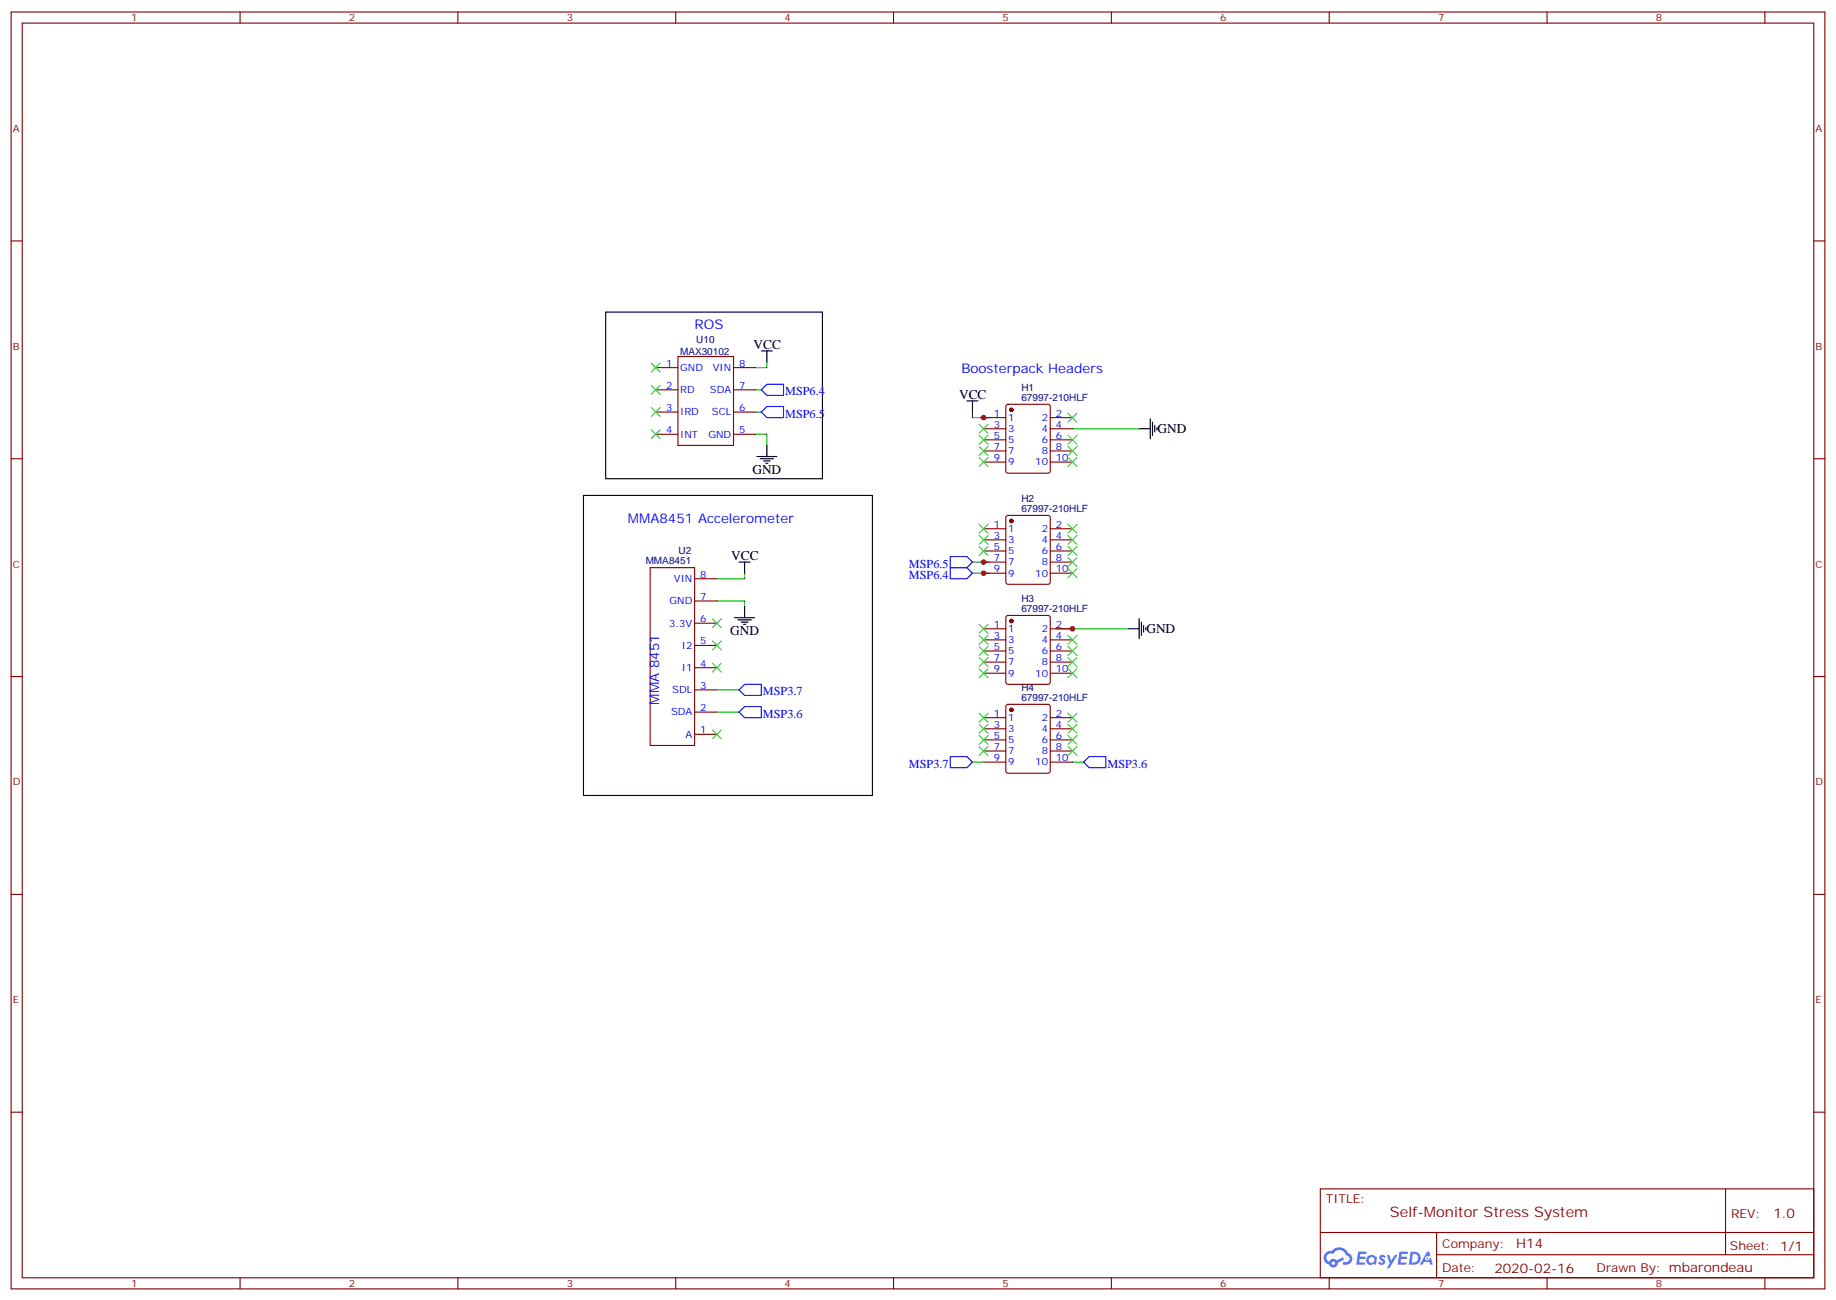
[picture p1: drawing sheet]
<svg xmlns="http://www.w3.org/2000/svg" width="583mm" height="413mm" viewBox="0 0 583 413" stroke-linecap="round" stroke-linejoin="round" font-family="sans-serif">
<g fill="none" stroke="#870000" stroke-width=".35">
<path d="M3.5 3.8h575.8v405.4h-575.8zM7.1 7.3h568.6v398.3h-568.6zM76.2 3.8v3.5M145.3 3.8v3.5M214.5 3.8v3.5M283.6 3.8v3.5M352.8 3.8v3.5M421.9 3.8v3.5M491.1 3.8v3.5M560.2 3.8v3.5M3.5 76.5h3.6M575.7 76.5h3.6"/>
<path d="M208.1 116.7h7.1M215.2 113.2h17.6v28.2h-17.6zM232.8 116.7h7.1M208.1 123.8h7.1M208.1 130.8h7.1M208.1 137.9h7.1M232.8 123.8h7.1M232.8 130.8h7.1M232.8 137.9h7.1M3.5 145.6h3.6M575.7 145.6h3.6M3.5 214.8h3.6"/>
<path d="M575.7 214.8h3.6M3.5 283.9h3.6M575.7 283.9h3.6M3.5 353.1h3.6M575.7 353.1h3.6M419.1 377.4h156.6v28.2h-156.6zM547.7 377.4v20.9M419.1 391.2h156.5M456 398.3h119.6M456 391.2v14.2M76.2 405.6v3.6M145.3 405.6v3.6"/>
<path d="M214.5 405.6v3.6M283.6 405.6v3.6M352.8 405.6v3.6M421.9 405.6v3.6M491.1 405.6v3.6M560.2 405.6v3.6"/>
</g>
<path d="M192.3 99.1h68.8v52.9h-68.8zM241.7 111.4h3.5M243.4 111.4v3.5M185.2 157.3h91.7v95.2h-91.7zM240.2 144.9h6.4M241.3 145.6h4.2M242.4 146.3h2.1M243.1 147h.7M243.4 141.4v3.5" fill="none" stroke="#000" stroke-width=".35"/>
<path d="M243.4 114.9v1.8h-3.5M239.9 137.9h3.5v3.5M239.9 130.8h1.8M239.9 123.8h1.8" fill="none" stroke="#008700" stroke-width=".35"/>
<path d="M206.7 115.3l2.8 2.8M209.5 115.3l-2.8 2.8M206.7 122.3l2.8 2.9M206.7 129.4l2.8 2.8M206.7 136.5l2.8 2.8M209.5 122.3l-2.8 2.9M209.5 129.4l-2.8 2.8M209.5 136.5l-2.8 2.8" fill="none" stroke="#3c3" stroke-width=".35"/>
<g fill="#5487ff">
<path d="M438.1 398.6a1.22 1.22 0 0 1 1.7 .2l-.4 .6a.47 .47 0 0 0-.3-.4 .47 .47 0 0 0-.5 .2l.1 .2a1.14 1.14 0 0 1 .8 1.8 1.14 1.14 0 0 1-1.9 0l-.2-.2 .5-.6 .7 .5a.29 .29 0 0 0 .3-.3 .29 .29 0 0 0-.2-.3 1.04 1.04 0 0 1-.6-1.7z"/>
<path d="M431.1 397.3h2.3l.4 .2-.2 .5-1.8 .1-.1 .8h1.5l.3 .4-.3 .4h-1.6l-.2 1.1h1.7l.2 .3-.2 .3-2.6 .1z"/>
<path d="M444.2 397.3l2.7 .2-.1 .5-1.8 .1-.2 .8h1.6l.3 .4-.4 .4h-1.6l-.1 1.1h1.7l.2 .3-.2 .3-2.7 .1z"/>
<path d="M453 397.3h.7l.3 1.3-.6 .3a.69 .69 0 0 0-1 .3 .69 .69 0 0 0 .4 .9 .69 .69 0 0 0 .9-.6l.5-.2 .6 2.2h-.8l-.3-.9h-1.7l-.5 .9h-.8z"/>
<path d="M440.2 398.4h.8l.6 1.8 1.1-1.8h.9l-2.6 4.2h-.8l.9-1.5z"/>
<path d="M447.8 397.3l-.6 4.2h1.3a2.11 2.11 0 0 0 2.5-2.1 2.11 2.11 0 0 0-2.5-2.1zM448.5 398.1a1.43 1.43 0 0 1 1.6 1.6 1.43 1.43 0 0 1-2 1.1z"/>
<path d="M434.1 399a1.54 1.54 0 0 0-.1 2.1 1.54 1.54 0 0 0 2.1 .1l.7 .3 .3-2.3-.6-.3a1.49 1.49 0 0 0-2.4 .1zM434.3 400a.95 .95 0 0 1 1.9 0 .95 .95 0 0 1-1.9 0z"/>
<path d="M420.8 397.7a2.18 2.18 0 0 0 1.1 3.7 1.44 1.44 0 0 0 1.6 .9 1.44 1.44 0 0 0 1.2-1.4l2-1-.5-.8-1.9 1a1.47 1.47 0 0 0-2.4 .4 1.39 1.39 0 0 1-.7-1.9 1.39 1.39 0 0 1 2-.5 2.12 2.12 0 0 1 2.2-1.3 2.12 2.12 0 0 1 1.9 1.7 1.14 1.14 0 0 1 1 1.4 1.14 1.14 0 0 1-1.6 .7 .43 .43 0 0 0-.5 .4 .43 .43 0 0 0 .4 .5 1.98 1.98 0 0 0 2.5-1.2 1.98 1.98 0 0 0-1.2-2.6 3.1 3.1 0 0 0-5.3-.6l-.9 .1zM422.7 401a.55 .55 0 0 1 1.1 0 .55 .55 0 0 1-1.1 0z"/>
<circle cx="453" cy="399.4" r=".26"/>
</g>
<g fill="none" stroke="#870000" stroke-width=".35">
<path d="M312.2 132.6h7.1M312.2 136.1h7.1M312.2 139.6h7.1M319.5 128.5l.5-.2h12.7l.6 .5 .1 20.7-.5 .7h-12.9l-.7-.4v-20.8zM333.4 132.6h7M333.4 136.1h7M333.4 139.6h7M312.2 143.2h7.1M312.2 146.7h7.1M333.4 143.2h7M333.4 146.7h7M312.2 167.9h7.1"/>
<path d="M312.2 171.4h7.1M312.2 174.9h7.1M312.2 178.4h7.1M319.5 163.8l.5-.2h12.7l.6 .4 .1 20.8-.5 .6-12.9 .1-.7-.5v-20.7zM333.4 167.9h7M333.4 171.4h7M333.4 174.9h7M333.4 178.4h7M206.4 180.2h14.1v56.4h-14.1zM220.5 197.8h7M220.5 190.8h7M220.5 183.7h7"/>
<path d="M312.2 182h7.1M312.2 199.6h7.1M319.5 195.6l.5-.2h12.7l.6 .4 .1 20.7-.5 .7h-12.9l-.7-.4v-20.7zM333.4 182h7M333.4 199.6h7M220.5 219h7M220.5 211.9h7M220.5 204.9h7M312.2 203.1h7.1M312.2 206.7h7.1M312.2 210.2h7.1M312.2 213.7h7.1"/>
<path d="M333.4 203.1h7M333.4 206.7h7M333.4 210.2h7M333.4 213.7h7M220.5 233.1h7M220.5 226.1h7M312.2 227.8h7.1M312.2 231.4h7.1M312.2 234.9h7.1M312.2 238.4h7.1M319.5 223.8l.5-.2h12.7l.6 .4 .1 20.8-.5 .6-12.9 .1-.7-.5v-20.7zM333.4 227.8h7"/>
<path d="M333.4 231.4h7M333.4 234.9h7M333.4 238.4h7M312.2 241.9h7.1M333.4 241.9h7"/>
</g>
<path d="M308.7 130.8v1.8h5.3M340.4 136.1h21.2M308.7 178.4h5.3M227.5 190.8h8.9v1.7M236.4 182v1.7h-8.9M308.7 182h5.3M335.1 199.6h23M227.5 219h7.1M227.5 226.1h7.1M308.7 241.9h3.5M340.4 241.9h3.6" fill="none" stroke="#008700" stroke-width=".35"/>
<g fill="none" stroke="#000" stroke-width=".35">
<path d="M306.9 127.3h3.5M308.7 127.3v3.5M361.6 136.1h3.5M365.1 132.9v6.4M365.8 134v4.2M366.5 135v2.2M367.2 135.7v.8M234.6 178.4h3.5M236.4 178.4v3.6M233.2 196.1h6.3M234.2 196.8h4.3M235.3 197.5h2.1"/>
<path d="M236 198.2h.7M236.4 192.5v3.6M358.1 199.6h3.5M361.6 196.4v6.4M362.3 197.5v4.2M363 198.5v2.2M363.7 199.2v.8"/>
</g>
<g fill="none" stroke="#3c3" stroke-width=".35">
<path d="M310.8 134.7l2.8 2.8M310.8 138.2l2.8 2.8M313.6 134.7l-2.8 2.8M313.6 138.2l-2.8 2.8M339 131.2l2.8 2.8M339 138.2l2.8 2.8M341.8 131.2l-2.8 2.8M341.8 138.2l-2.8 2.8M310.8 141.7l2.8 2.9M310.8 145.3l2.8 2.8M313.6 141.7l-2.8 2.9M313.6 145.3l-2.8 2.8"/>
<path d="M339 145.3l2.8 2.8M339 141.7l2.8 2.9M341.8 141.7l-2.8 2.9M341.8 145.3l-2.8 2.8M310.8 170l2.8 2.8M310.8 173.5l2.8 2.8M310.8 166.4l2.8 2.9M313.6 170l-2.8 2.8M313.6 173.5l-2.8 2.8M313.6 166.4l-2.8 2.9M339 166.4l2.8 2.9M339 170l2.8 2.8"/>
<path d="M339 177l2.8 2.8M339 173.5l2.8 2.8M341.8 177l-2.8 2.8M341.8 173.5l-2.8 2.8M341.8 170l-2.8 2.8M341.8 166.4l-2.8 2.9M226.1 196.4l2.9 2.8M229 196.4l-2.9 2.8M310.8 198.2l2.8 2.8M313.6 198.2l-2.8 2.8M339 180.6l2.8 2.8M341.8 180.6l-2.8 2.8"/>
<path d="M226.1 203.5l2.9 2.8M226.1 210.5l2.9 2.9M229 203.5l-2.9 2.8M229 210.5l-2.9 2.9M310.8 205.2l2.8 2.9M310.8 201.7l2.8 2.8M310.8 208.8l2.8 2.8M310.8 212.3l2.8 2.8M313.6 205.2l-2.8 2.9M313.6 201.7l-2.8 2.8M313.6 208.8l-2.8 2.8M313.6 212.3l-2.8 2.8"/>
<path d="M339 201.7l2.8 2.8M339 205.2l2.8 2.9M339 212.3l2.8 2.8M339 208.8l2.8 2.8M341.8 201.7l-2.8 2.8M341.8 205.2l-2.8 2.9M341.8 212.3l-2.8 2.8M341.8 208.8l-2.8 2.8M226.1 231.7l2.9 2.8M229 231.7l-2.9 2.8M310.8 229.9l2.8 2.9M310.8 226.4l2.8 2.8"/>
<path d="M310.8 233.5l2.8 2.8M310.8 237l2.8 2.8M313.6 229.9l-2.8 2.9M313.6 233.5l-2.8 2.8M313.6 226.4l-2.8 2.8M313.6 237l-2.8 2.8M339 237l2.8 2.8M339 233.5l2.8 2.8M339 229.9l2.8 2.9M339 226.4l2.8 2.8M341.8 237l-2.8 2.8M341.8 233.5l-2.8 2.8"/>
<path d="M341.8 229.9l-2.8 2.9M341.8 226.4l-2.8 2.8"/>
</g>
<path d="M243.4 122h5.3v3.5h-5.3l-1.7-1.7zM243.4 129h5.3v3.6h-5.3l-1.7-1.8zM301.6 176.7h5.3l1.8 1.7-1.8 1.8h-5.3zM301.6 180.2h5.3l1.8 1.8-1.8 1.7h-5.3zM236.4 217.2h5.3v3.6h-5.3l-1.8-1.8zM236.4 224.3h5.3v3.5h-5.3l-1.8-1.7zM301.6 240.2h5.3l1.8 1.7-1.8 1.8h-5.3zM345.7 240.2h5.3v3.5h-5.3l-1.7-1.8z" fill="none" stroke="#00f" stroke-width=".35"/>
<g fill="#870000" stroke="#870000" stroke-width=".35">
<circle cx="321" cy="130.1" r=".53"/>
<circle cx="321" cy="165.4" r=".53"/>
<circle cx="321" cy="197.1" r=".53"/>
<circle cx="321" cy="225.4" r=".53"/>
</g>
<g fill="#c00">
<circle cx="340.4" cy="199.6" r=".88"/>
<circle cx="312.2" cy="132.6" r=".88"/>
<circle cx="312.2" cy="182" r=".88"/>
<circle cx="312.2" cy="178.4" r=".88"/>
</g>
<text font-size="4.6" fill="#800" x="441.2" y="386.4">Self-Monitor Stress System</text>
<g font-size="4.2" fill="#00f">
<text x="220.5" y="104.4">ROS</text>
<text x="305.2" y="118.5">Boosterpack Headers</text>
<text x="199.3" y="166.1">MMA8451 Accelerometer</text>
<text x="209.2" y="223.6" transform="rotate(-90 209.2 223.6)">MMA 8451</text>
</g>
<g font-size="4.2">
<text x="239.2" y="110.7">VCC</text>
<text x="304.4" y="126.6">VCC</text>
<text x="367.4" y="137.6">GND</text>
<text x="238.8" y="150.6">GND</text>
<text x="232.1" y="177.7">VCC</text>
<text x="231.8" y="201.7">GND</text>
<text x="363.9" y="201.1">GND</text>
</g>
<g font-size="4.2" fill="#800">
<text x="562.9" y="386.7">1.0</text>
<text x="481.3" y="396.2">H14</text>
<text x="474.4" y="404">2020-02-16</text>
</g>
<g font-size="3.9" fill="#00f">
<text x="249.2" y="125.5">MSP6.4</text>
<text x="249.2" y="132.6">MSP6.5</text>
<text x="288.5" y="180.2">MSP6.5</text>
<text x="288.5" y="183.7">MSP6.4</text>
<text x="242.2" y="220.8">MSP3.7</text>
<text x="242.2" y="227.8">MSP3.6</text>
<text x="288.5" y="243.7">MSP3.7</text>
<text x="351.5" y="243.7">MSP3.6</text>
</g>
<g font-size="3.9" fill="#800">
<text x="420.9" y="382">TITLE:</text>
<text x="549.5" y="386.7">REV:</text>
<text x="457.8" y="396.2">Company:</text>
<text x="549.1" y="396.8">Sheet: 1/1</text>
<text x="457.8" y="403.9">Date:</text>
<text x="506.8" y="403.9">Drawn By: mbarondeau</text>
</g>
<g font-size="3.2" fill="#800">
<text x="41.6" y="6.8">1</text>
<text x="110.8" y="6.8">2</text>
<text x="179.9" y="6.8">3</text>
<text x="249.1" y="6.8">4</text>
<text x="318.2" y="6.8">5</text>
<text x="387.3" y="6.8">6</text>
<text x="456.5" y="6.8">7</text>
<text x="525.6" y="6.8">8</text>
<text x="4.1" y="41.9">A</text>
<text x="576.3" y="41.9">A</text>
<text x="4.1" y="111.1">B</text>
<text x="576.3" y="111.1">B</text>
<text x="4.1" y="180.2">C</text>
<text x="576.3" y="180.2">C</text>
<text x="4.1" y="249.3">D</text>
<text x="576.3" y="249.3">D</text>
<text x="4.1" y="318.5">E</text>
<text x="576.3" y="318.5">E</text>
<text x="41.6" y="408.6">1</text>
<text x="110.8" y="408.6">2</text>
<text x="179.9" y="408.6">3</text>
<text x="249.1" y="408.6">4</text>
<text x="318.2" y="408.6">5</text>
<text x="387.3" y="408.6">6</text>
<text x="456.5" y="408.6">7</text>
<text x="525.6" y="408.6">8</text>
</g>
<g font-size="3.2" fill="#000080">
<text x="215.9" y="112.6">MAX30102</text>
<text x="221" y="109">U10</text>
<text x="324.2" y="124.1">H1</text>
<text x="324.2" y="127.3">67997-210HLF</text>
<text x="324.2" y="159.4">H2</text>
<text x="324.2" y="162.6">67997-210HLF</text>
<text x="204.9" y="179">MMA8451</text>
<text x="215.4" y="175.8">U2</text>
<text x="324.2" y="191.1">H3</text>
<text x="324.2" y="194.3">67997-210HLF</text>
<text x="324.2" y="219.4">H4</text>
<text x="324.2" y="222.5">67997-210HLF</text>
</g>
<g font-size="3.2" fill="#00f">
<text x="211.4" y="116.3">1</text>
<text x="215.9" y="117.8">GND</text>
<text x="226.3" y="117.8">VIN</text>
<text x="234.6" y="116.3">8</text>
<text x="211.4" y="123.4">2</text>
<text x="215.9" y="124.8">RD</text>
<text x="225.3" y="124.8">SDA</text>
<text x="234.6" y="123.4">7</text>
<text x="211.4" y="130.5">3</text>
<text x="215.9" y="131.9">IRD</text>
<text x="226" y="131.9">SCL</text>
<text x="234.6" y="130.5">6</text>
<text x="211.4" y="137.5">4</text>
<text x="234.6" y="137.5">5</text>
<text x="315.5" y="132.2">1</text>
<text x="315.5" y="135.7">3</text>
<text x="320" y="133.6">1</text>
<text x="320" y="137.2">3</text>
<text x="330.7" y="133.6">2</text>
<text x="330.7" y="137.2">4</text>
<text x="335.1" y="132.2">2</text>
<text x="335.1" y="135.7">4</text>
<text x="215.9" y="138.9">INT</text>
<text x="224.8" y="138.9">GND</text>
<text x="315.5" y="139.3">5</text>
<text x="315.5" y="142.8">7</text>
<text x="320" y="140.7">5</text>
<text x="330.7" y="140.7">6</text>
<text x="335.1" y="139.3">6</text>
<text x="335.1" y="142.8">8</text>
<text x="315.5" y="146.3">9</text>
<text x="320" y="144.2">7</text>
<text x="320" y="147.7">9</text>
<text x="328.6" y="147.7">10</text>
<text x="330.7" y="144.2">8</text>
<text x="335.1" y="146.3">10</text>
<text x="315.5" y="167.5">1</text>
<text x="335.1" y="167.5">2</text>
<text x="315.5" y="171">3</text>
<text x="320" y="168.9">1</text>
<text x="320" y="172.4">3</text>
<text x="330.7" y="168.9">2</text>
<text x="330.7" y="172.4">4</text>
<text x="335.1" y="171">4</text>
<text x="315.5" y="174.6">5</text>
<text x="315.5" y="178.1">7</text>
<text x="320" y="176">5</text>
<text x="320" y="179.5">7</text>
<text x="330.7" y="176">6</text>
<text x="330.7" y="179.5">8</text>
<text x="335.1" y="174.6">6</text>
<text x="335.1" y="178.1">8</text>
<text x="213.9" y="184.8">VIN</text>
<text x="222.2" y="183.4">8</text>
<text x="315.5" y="181.6">9</text>
<text x="320" y="183">9</text>
<text x="328.6" y="183">10</text>
<text x="335.1" y="181.6">10</text>
<text x="212.5" y="191.8">GND</text>
<text x="222.2" y="190.4">7</text>
<text x="222.2" y="197.5">6</text>
<text x="212.4" y="198.9">3.3V</text>
<text x="315.5" y="199.2">1</text>
<text x="315.5" y="202.8">3</text>
<text x="320" y="200.7">1</text>
<text x="330.7" y="200.7">2</text>
<text x="335.1" y="199.2">2</text>
<text x="335.1" y="202.8">4</text>
<text x="216.4" y="206">I2</text>
<text x="222.2" y="204.5">5</text>
<text x="315.5" y="206.3">5</text>
<text x="315.5" y="209.8">7</text>
<text x="320" y="204.2">3</text>
<text x="320" y="207.7">5</text>
<text x="330.7" y="204.2">4</text>
<text x="330.7" y="207.7">6</text>
<text x="335.1" y="206.3">6</text>
<text x="335.1" y="209.8">8</text>
<text x="216.4" y="213">I1</text>
<text x="222.2" y="211.6">4</text>
<text x="315.5" y="213.4">9</text>
<text x="320" y="211.2">7</text>
<text x="320" y="214.8">9</text>
<text x="328.6" y="214.8">10</text>
<text x="330.7" y="211.2">8</text>
<text x="335.1" y="213.4">10</text>
<text x="213.4" y="220.1">SDL</text>
<text x="222.2" y="218.7">3</text>
<text x="213" y="227.1">SDA</text>
<text x="222.2" y="225.7">2</text>
<text x="315.5" y="227.5">1</text>
<text x="335.1" y="227.5">2</text>
<text x="222.2" y="232.8">1</text>
<text x="315.5" y="231">3</text>
<text x="320" y="228.9">1</text>
<text x="320" y="232.4">3</text>
<text x="330.7" y="228.9">2</text>
<text x="330.7" y="232.4">4</text>
<text x="335.1" y="231">4</text>
<text x="217.6" y="234.2">A</text>
<text x="315.5" y="234.5">5</text>
<text x="315.5" y="238.1">7</text>
<text x="320" y="235.9">5</text>
<text x="320" y="239.5">7</text>
<text x="330.7" y="235.9">6</text>
<text x="330.7" y="239.5">8</text>
<text x="335.1" y="234.5">6</text>
<text x="335.1" y="238.1">8</text>
<text x="315.5" y="241.6">9</text>
<text x="320" y="243">9</text>
<text x="328.6" y="243">10</text>
<text x="335.1" y="241.6">10</text>
</g>
</svg>
